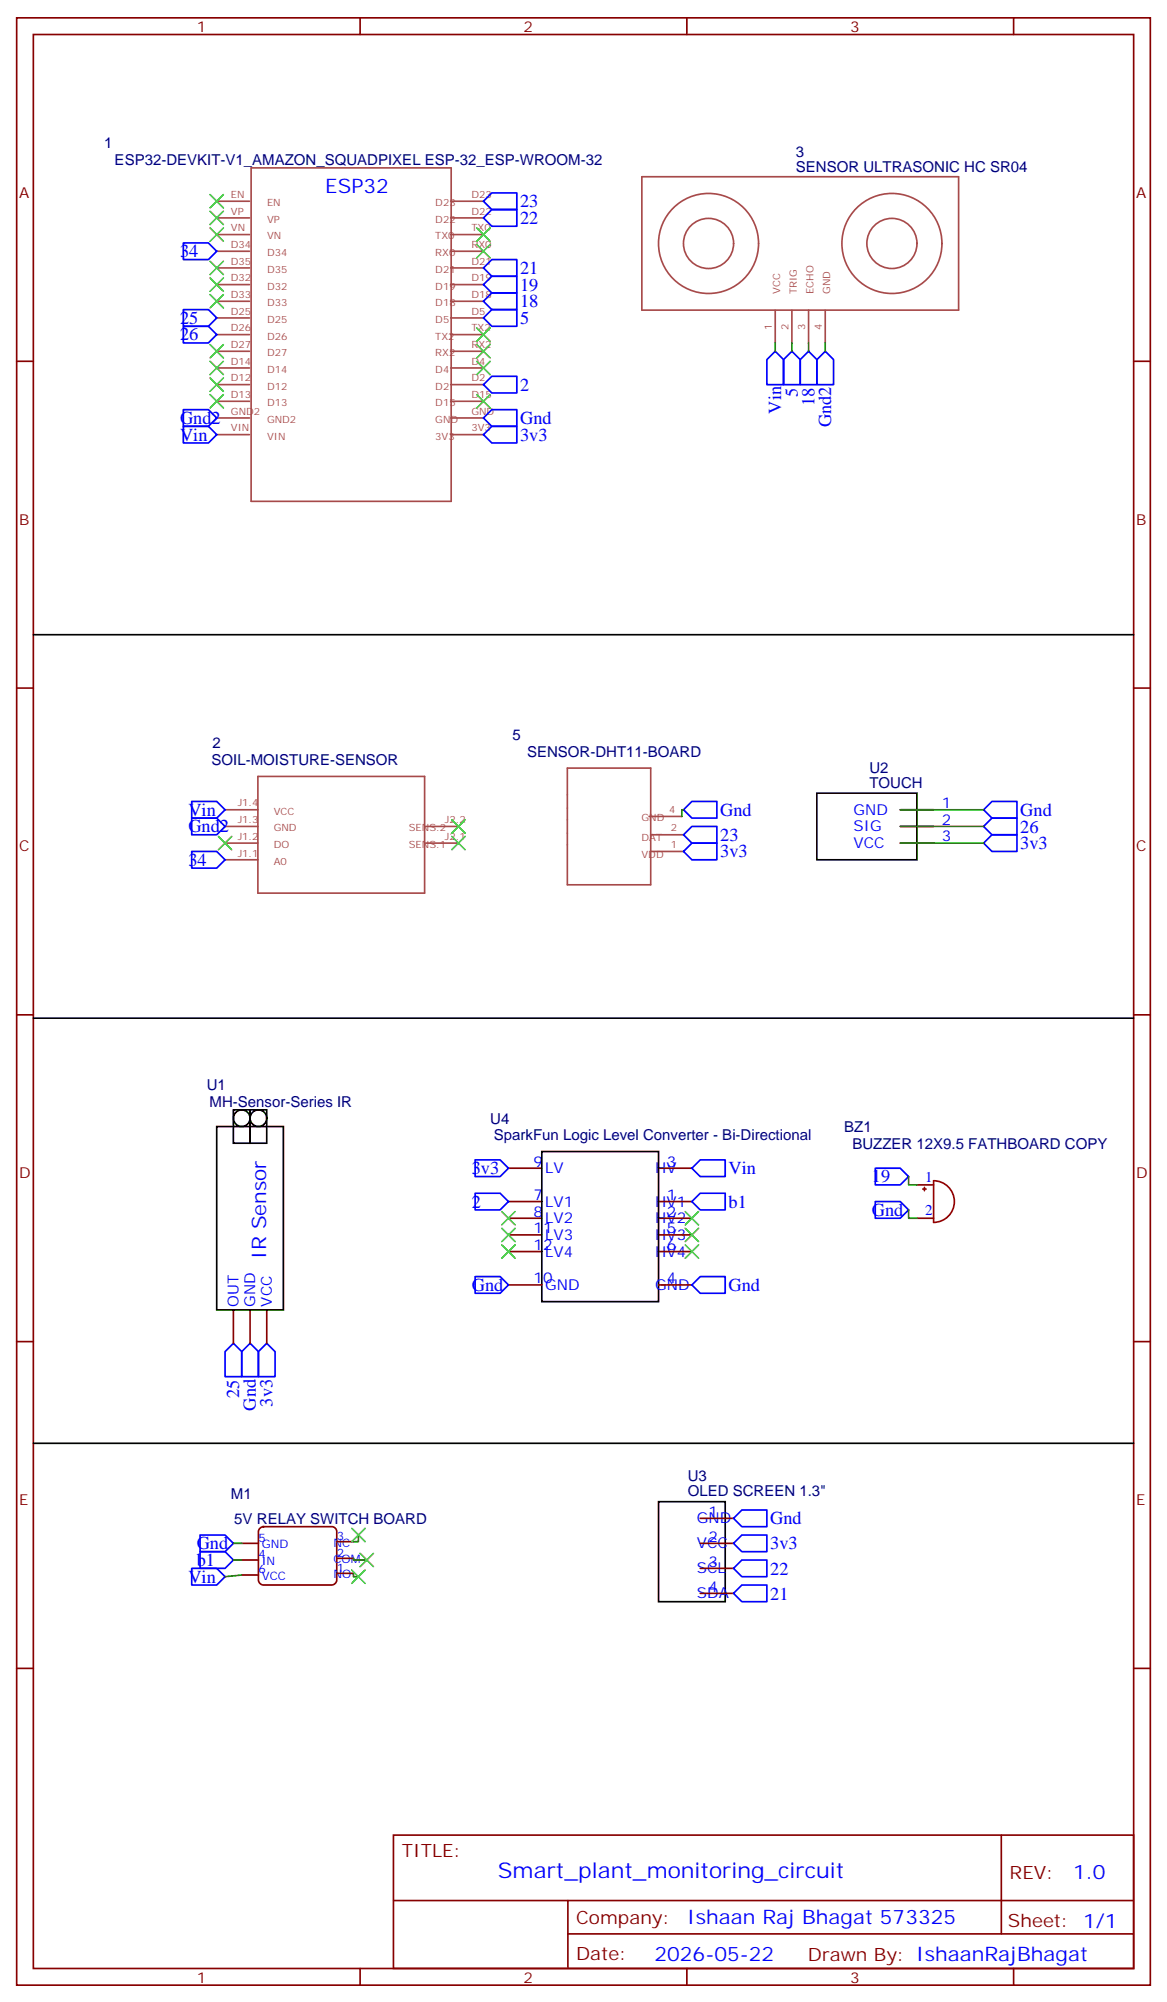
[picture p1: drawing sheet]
<svg xmlns="http://www.w3.org/2000/svg" width="247mm" height="424mm" viewBox="0 0 247 424" stroke-linecap="round" stroke-linejoin="round" font-family="sans-serif">
<g fill="none" stroke="#870000" stroke-width=".35">
<path d="M3.5 3.8h239.9v416.3h-239.9zM7.1 7.3h232.8v409.2h-232.8zM76.2 3.8v3.5M145.3 3.8v3.5M214.5 3.8v3.5M3.5 76.4h3.6M239.9 76.4h3.5M3.5 145.6h3.6M239.9 145.6h3.5M190.5 178.4h7.1M190.5 174.9h7.1M190.5 171.3h7.1"/>
<path d="M3.5 214.7h3.6M239.9 214.7h3.5M107.6 257.8h7.1M107.6 247.2h7.1M107.6 254.2h7.1M139.3 257.8h7.1M139.3 247.2h7.1M139.3 254.2h7.1M194 250.7h3.6M194 257.8h3.6M49.4 277.2v7M52.9 277.2v7"/>
<path d="M56.4 277.2v7M107.6 261.3h7.1M107.6 264.8h7.1M107.6 271.9h7.1M139.3 261.3h7.1M139.3 264.8h7.1M139.3 271.9h7.1M3.5 283.9h3.6M239.9 283.9h3.5M51.2 330.1h3.5M51.2 333.3h3.5M51.2 326.6h3.5"/>
<path d="M54.9 323.5l.8-.5h14.5a1.06 1.06 0 0 1 1.1 1.1v10.2a1.13 1.13 0 0 1-1.1 1.1h-14.5a1.13 1.13 0 0 1-1-1.1v-10.2zM71.3 332.9h3.5M71.3 326.2h3.5M71.3 329.7h3.5M148.2 326.6h7M148.2 337.1h7M148.2 331.9h7M148.2 321.3h7M3.5 353h3.6M239.9 353h3.5M83.3 388.3h156.6v28.2h-156.6zM211.9 388.3v20.9"/>
<path d="M76.2 416.5v3.6M83.3 402.1h156.5M120.2 409.2h119.6M120.2 402.1v14.2M145.3 416.5v3.6M214.5 416.5v3.6"/>
</g>
<g fill="none" stroke="#a64a4a" stroke-width=".35">
<path d="M53.1 35.5h42.4v70.6h-42.4zM135.8 37.4h67v28.2h-67zM45.9 56.7h6.9M45.9 53.2h6.9M45.9 49.6h6.9M45.9 46.1h6.9M45.9 42.6h6.9M95.4 56.7h6.9M95.4 53.2h6.9M95.4 49.6h6.9M95.4 46.1h6.9M95.4 42.6h6.9"/>
<path d="M45.9 77.9h6.9M45.9 74.3h6.9M45.9 70.8h6.9M45.9 67.3h6.9M45.9 63.7h6.9M45.9 60.2h6.9M95.4 77.9h6.9M95.4 74.3h6.9M95.4 70.8h6.9M95.4 67.3h6.9M95.4 63.7h6.9M95.4 60.2h6.9"/>
<path d="M164 65.6v7M167.6 65.6v7M171.1 65.6v7M174.6 65.6v7M45.9 92h6.9M45.9 88.4h6.9M45.9 84.9h6.9M45.9 81.4h6.9M95.4 92h6.9M95.4 88.4h6.9M95.4 84.9h6.9M95.4 81.4h6.9"/>
<path d="M47.6 171.3h7M47.6 174.9h7M47.6 178.4h7M54.6 164.3h35.2v24.7h-35.2zM90.1 174.9h6.9M90.1 178.4h6.9M120.1 162.5h17.6v24.7h-17.6zM137.3 172.8h7M137.7 176.6h6.9M47.6 181.9h7M137.7 180.2h6.9"/>
<circle cx="149.9" cy="51.5" r="10.6"/>
<circle cx="149.9" cy="51.5" r="5.3"/>
<circle cx="188.7" cy="51.5" r="10.6"/>
<circle cx="188.7" cy="51.5" r="5.3"/>
</g>
<path d="M195.3 251.6h.7M195.6 251.2v.8M197.6 249.8a4.4 4.4 0 0 1 4.3 4.4 4.4 4.4 0 0 1-4.3 4.5z" fill="none" stroke="#a10000" stroke-width=".35"/>
<g fill="none" stroke="#000" stroke-width=".35">
<path d="M7.1 134.3h232.8M172.9 167.8h21.1v14.1h-21.1zM7.1 215.4h232.8M45.9 238.4h14.1v38.8h-14.1zM49.4 234.8h3.5v7.1h-3.5zM52.9 234.8h3.5v7.1h-3.5zM114.7 243.7h24.6v31.7h-24.6zM7.1 305.4h232.8M139.3 317.7h14.2v21.2h-14.2z"/>
<circle cx="51.2" cy="236.6" r="1.76"/>
<circle cx="54.7" cy="236.6" r="1.76"/>
</g>
<g fill="none" stroke="#00f" stroke-width=".35">
<path d="M38.8 51.4h5.3l1.8 1.8-1.8 1.7h-5.3zM102.3 42.6l1.8-1.8h5.3v3.5h-5.3zM102.3 46.1l1.8-1.8h5.3v3.6h-5.3zM104.1 58.5h5.3v3.5h-5.3l-1.8-1.8zM104.1 54.9h5.3v3.6h-5.3l-1.8-1.8zM38.8 65.5h5.3l1.8 1.8-1.8 1.7h-5.3zM38.8 69h5.3l1.8 1.8-1.8 1.8h-5.3zM104.1 65.5h5.3v3.5h-5.3l-1.8-1.7zM104.1 62h5.3v3.5h-5.3l-1.8-1.8zM164 74.3l1.8 1.8v5.3h-3.5v-5.3zM167.6 74.3l1.7 1.8v5.3h-3.5v-5.3zM171.1 74.3l1.8 1.8v5.3h-3.6v-5.3z"/>
<path d="M174.6 74.3l1.8 1.8v5.3h-3.5v-5.3zM38.8 90.2h5.3l1.8 1.8-1.8 1.7h-5.3zM38.8 86.7h5.3l1.8 1.7-1.8 1.8h-5.3zM102.3 81.4l1.8-1.8h5.3v3.5h-5.3zM104.1 90.2h5.3v3.5h-5.3l-1.8-1.7zM104.1 86.7h5.3v3.5h-5.3l-1.8-1.8zM40.6 169.6h5.3l1.7 1.7-1.7 1.8h-5.3zM40.6 173.1h5.3l1.7 1.8-1.7 1.7h-5.3zM144.6 176.6l1.8-1.7h5.3v3.5h-5.3zM144.6 171.3l1.8-1.7h5.3v3.5h-5.3zM208.1 171.3l1.8-1.7h5.3v3.5h-5.3zM208.1 174.9l1.8-1.8h5.3v3.5h-5.3z"/>
<path d="M208.1 178.4l1.8-1.8h5.3v3.6h-5.3zM40.6 180.2h5.3l1.7 1.7-1.7 1.8h-5.3zM144.6 180.2l1.8-1.8h5.3v3.5h-5.3zM100.5 245.4h5.3l1.8 1.8-1.8 1.8h-5.3zM100.5 252.5h5.3l1.8 1.7-1.8 1.8h-5.3zM146.4 247.2l1.8-1.8h5.3v3.6h-5.3zM146.4 254.2l1.8-1.7h5.3v3.5h-5.3zM185.2 247.2h5.3l1.8 1.8-1.8 1.7h-5.3zM185.2 254.2h5.3l1.8 1.8-1.8 1.8h-5.3zM100.5 270.1h5.3l1.8 1.8-1.8 1.7h-5.3zM146.4 271.9l1.8-1.8h5.3v3.5h-5.3zM47.6 286l1.8-1.8 1.8 1.8v5.3h-3.6z"/>
<path d="M51.2 286l1.7-1.8 1.8 1.8v5.3h-3.5zM54.7 286l1.7-1.8 1.8 1.8v5.3h-3.5zM40.6 331.9h5.3l1.7 1.7-1.7 1.8h-5.3zM42.3 324.8h5.3l1.8 1.8-1.8 1.7h-5.3zM42.3 328.3h5.3l1.8 1.8-1.8 1.8h-5.3zM155.2 321.3l1.8-1.8h5.3v3.5h-5.3zM155.2 331.9l1.8-1.8h5.3v3.5h-5.3zM155.2 337.1l1.8-1.7h5.3v3.5h-5.3zM157 324.8h5.3v3.5h-5.3l-1.8-1.7z"/>
</g>
<g fill="none" stroke="#008700" stroke-width=".35">
<path d="M164 72.6v1.7M167.6 72.6v1.7M171.1 72.6v1.7M174.6 72.6v1.7M144.6 171.3h-.3v1.5M190.5 171.3h17.6M190.5 174.9h17.6M190.5 178.4h17.6M192.3 249v1.7h1.7M192.3 256v1.8h1.7M49.4 326.6h1.8M49.4 330.1h1.8"/>
<path d="M51.2 333.3l-3.6 .3M74.8 329.7v.4h2.8M74.8 332.9v.7h1M75.8 324.8v1.4h-1"/>
</g>
<g fill="none" stroke="#3c3" stroke-width=".35">
<path d="M44.4 58.8l2.9 2.8M44.4 55.3l2.9 2.8M44.4 48.2l2.9 2.8M44.4 44.7l2.9 2.8M44.4 41.2l2.9 2.8M47.3 58.8l-2.9 2.8M47.3 55.3l-2.9 2.8M47.3 48.2l-2.9 2.8M47.3 44.7l-2.9 2.8M47.3 41.2l-2.9 2.8M100.9 48.2l2.8 2.8M100.9 51.8l2.8 2.8"/>
<path d="M103.7 48.2l-2.8 2.8M103.7 51.8l-2.8 2.8M44.4 80l2.9 2.8M44.4 76.4l2.9 2.9M44.4 72.9l2.9 2.8M44.4 62.3l2.9 2.9M47.3 80l-2.9 2.8M47.3 76.4l-2.9 2.9M47.3 72.9l-2.9 2.8M47.3 62.3l-2.9 2.9M100.9 69.4l2.8 2.8M100.9 72.9l2.8 2.8"/>
<path d="M100.9 76.4l2.8 2.9M103.7 69.4l-2.8 2.8M103.7 72.9l-2.8 2.8M103.7 76.4l-2.8 2.9M44.4 83.5l2.9 2.8M47.3 83.5l-2.9 2.8M100.9 83.5l2.8 2.8M103.7 83.5l-2.8 2.8M46.2 177l2.8 2.8M49 177l-2.8 2.8M95.6 173.5l2.8 2.8M95.6 177l2.8 2.8"/>
<path d="M98.4 173.5l-2.8 2.8M98.4 177l-2.8 2.8M106.2 256.4l2.8 2.8M106.2 259.9l2.8 2.8M109 256.4l-2.8 2.8M109 259.9l-2.8 2.8M145 256.4l2.8 2.8M145 259.9l2.8 2.8M147.8 256.4l-2.8 2.8M147.8 259.9l-2.8 2.8M106.2 263.4l2.8 2.8M109 263.4l-2.8 2.8"/>
<path d="M145 263.4l2.8 2.8M147.8 263.4l-2.8 2.8M74.4 323.4l2.9 2.8M74.4 332.2l2.9 2.8M76.2 328.7l2.8 2.8M77.3 323.4l-2.9 2.8M77.3 332.2l-2.9 2.8M79 328.7l-2.8 2.8"/>
</g>
<text font-size="4.6" fill="#00f" x="105.3" y="397.3">Smart_plant_monitoring_circuit</text>
<g font-size="4.2" fill="#00f">
<text x="68.8" y="40.8">ESP32</text>
<text x="56.3" y="266.3" transform="rotate(-90 56.3 266.3)">IR Sensor</text>
<text x="227.1" y="397.6">1.0</text>
<text x="145.4" y="407.1">Ishaan Raj Bhagat 573325</text>
<text x="138.5" y="414.9">2026-05-22</text>
</g>
<g font-size="3.9" fill="#00f">
<text x="110.1" y="43.9">23</text>
<text x="110.1" y="47.4">22</text>
<text x="38.1" y="54.4">34</text>
<text x="110.1" y="58">21</text>
<text x="110.1" y="65">18</text>
<text x="110.1" y="61.5">19</text>
<text x="38.1" y="68.5">25</text>
<text x="110.1" y="68.6">5</text>
<text x="38.1" y="72">26</text>
<text x="110.1" y="82.7">2</text>
<text x="168.8" y="84" transform="rotate(-90 168.8 84)">5</text>
<text x="38.1" y="89.7">Gnd2</text>
<text x="110.1" y="89.8">Gnd</text>
<text x="165.3" y="87.5" transform="rotate(-90 165.3 87.5)">Vin</text>
<text x="172.3" y="85.9" transform="rotate(-90 172.3 85.9)">18</text>
<text x="38.1" y="93.2">Vin</text>
<text x="110.1" y="93.3">3v3</text>
<text x="175.9" y="90.5" transform="rotate(-90 175.9 90.5)">Gnd2</text>
<text x="39.9" y="172.6">Vin</text>
<text x="152.4" y="172.6">Gnd</text>
<text x="215.9" y="172.6">Gnd</text>
<text x="39.9" y="176.1">Gnd2</text>
<text x="152.4" y="177.9">23</text>
<text x="215.9" y="176.2">26</text>
<text x="215.9" y="179.7">3v3</text>
<text x="39.9" y="183.2">34</text>
<text x="152.4" y="181.4">3v3</text>
<text x="99.8" y="248.4">3v3</text>
<text x="154.2" y="248.5">Vin</text>
<text x="184.5" y="250.2">19</text>
<text x="99.8" y="255.5">2</text>
<text x="154.2" y="255.6">b1</text>
<text x="184.5" y="257.3">Gnd</text>
<text x="99.8" y="273.1">Gnd</text>
<text x="154.2" y="273.2">Gnd</text>
<text x="50.6" y="295.8" transform="rotate(-90 50.6 295.8)">25</text>
<text x="54.2" y="298.5" transform="rotate(-90 54.2 298.5)">Gnd</text>
<text x="57.7" y="297.6" transform="rotate(-90 57.7 297.6)">3v3</text>
<text x="163" y="322.4">Gnd</text>
<text x="41.6" y="327.8">Gnd</text>
<text x="163" y="327.7">3v3</text>
<text x="39.9" y="334.9">Vin</text>
<text x="41.6" y="331.4">b1</text>
<text x="163" y="333.2">22</text>
<text x="163" y="338.5">21</text>
</g>
<g font-size="3.9" fill="#800">
<text x="85" y="392.9">TITLE:</text>
<text x="213.6" y="397.6">REV:</text>
<text x="121.9" y="407.1">Company:</text>
<text x="213.3" y="407.7">Sheet: 1/1</text>
<text x="121.9" y="414.8">Date:</text>
<text x="171" y="414.8">Drawn By: IshaanRajBhagat</text>
</g>
<g font-size="3.2" fill="#800">
<text x="41.6" y="6.8">1</text>
<text x="110.8" y="6.8">2</text>
<text x="179.9" y="6.8">3</text>
<text x="4.1" y="41.9">A</text>
<text x="240.4" y="41.9">A</text>
<text x="4.1" y="111">B</text>
<text x="240.4" y="111">B</text>
<text x="4.1" y="180.2">C</text>
<text x="240.4" y="180.2">C</text>
<text x="4.1" y="249.3">D</text>
<text x="240.4" y="249.3">D</text>
<text x="4.1" y="318.5">E</text>
<text x="240.4" y="318.5">E</text>
<text x="41.6" y="419.5">1</text>
<text x="110.8" y="419.5">2</text>
<text x="179.9" y="419.5">3</text>
</g>
<g font-size="3.2" fill="#000080">
<text x="22" y="31.4">1</text>
<text x="24.3" y="34.9">ESP32-DEVKIT-V1_AMAZON_SQUADPIXEL ESP-32_ESP-WROOM-32</text>
<text x="168.4" y="33.2">3</text>
<text x="168.4" y="36.3">SENSOR ULTRASONIC HC SR04</text>
<text x="44.8" y="161.9">SOIL-MOISTURE-SENSOR</text>
<text x="44.9" y="158.4">2</text>
<text x="108.4" y="156.6">5</text>
<text x="111.5" y="160.1">SENSOR-DHT11-BOARD</text>
<text x="184" y="166.8">TOUCH</text>
<text x="184" y="163.6">U2</text>
<text x="43.8" y="230.7">U1</text>
<text x="44.3" y="234.2">MH-Sensor-Series IR</text>
<text x="103.7" y="237.8">U4</text>
<text x="178.7" y="239.5">BZ1</text>
<text x="104.5" y="241.2">SparkFun Logic Level Converter - Bi-Directional</text>
<text x="180.4" y="243">BUZZER 12X9.5 FATHBOARD COPY</text>
<text x="48.9" y="317.1">M1</text>
<text x="145.5" y="316.5">OLED SCREEN 1.3&quot;</text>
<text x="145.5" y="313.3">U3</text>
<text x="49.6" y="322.4">5V RELAY SWITCH BOARD</text>
</g>
<g font-size="3.2" fill="#00f">
<text x="180.6" y="172.4">GND</text>
<text x="199.3" y="171">1</text>
<text x="180.6" y="175.9">SIG</text>
<text x="180.6" y="179.5">VCC</text>
<text x="199.3" y="174.5">2</text>
<text x="199.3" y="178">3</text>
<text x="112.9" y="246.8">9</text>
<text x="115.4" y="248.2">LV</text>
<text x="138.6" y="248.2">HV</text>
<text x="141.1" y="246.8">3</text>
<text x="195.8" y="250">1</text>
<text x="112.9" y="253.9">7</text>
<text x="112.9" y="257.4">8</text>
<text x="115.4" y="255.3">LV1</text>
<text x="138.6" y="255.3">HV1</text>
<text x="141.1" y="253.9">1</text>
<text x="141.1" y="257.4">2</text>
<text x="195.8" y="257.1">2</text>
<text x="112.9" y="260.9">11</text>
<text x="115.4" y="258.8">LV2</text>
<text x="115.4" y="262.4">LV3</text>
<text x="138.6" y="258.8">HV2</text>
<text x="138.6" y="262.4">HV3</text>
<text x="141.1" y="260.9">5</text>
<text x="112.9" y="264.5">12</text>
<text x="115.4" y="265.9">LV4</text>
<text x="138.6" y="265.9">HV4</text>
<text x="141.1" y="264.5">6</text>
<text x="112.9" y="271.5">10</text>
<text x="115.4" y="272.9">GND</text>
<text x="138.6" y="272.9">GND</text>
<text x="141.1" y="271.5">4</text>
<text x="50.4" y="276.5" transform="rotate(-90 50.4 276.5)">OUT</text>
<text x="54" y="276.5" transform="rotate(-90 54 276.5)">GND</text>
<text x="57.5" y="276.5" transform="rotate(-90 57.5 276.5)">VCC</text>
<text x="147.5" y="322.3">GND</text>
<text x="149.9" y="320.9">1</text>
<text x="147.5" y="327.6">VCC</text>
<text x="149.9" y="326.2">2</text>
<text x="147.5" y="332.9">SCL</text>
<text x="149.9" y="331.5">3</text>
<text x="147.5" y="338.2">SDA</text>
<text x="149.9" y="336.8">4</text>
</g>
<g font-size="2.5" fill="#00f">
<text x="54.7" y="329.7">4</text>
<text x="54.7" y="326.2">5</text>
<text x="55.4" y="327.6">GND</text>
<text x="70.6" y="327.3">NC</text>
<text x="71.3" y="325.9">3</text>
<text x="71.3" y="329.4">2</text>
<text x="54.7" y="332.9">6</text>
<text x="55.4" y="331.2">IN</text>
<text x="55.4" y="334.3">VCC</text>
<text x="70.6" y="334">NO</text>
<text x="70.6" y="330.8">COM</text>
<text x="71.3" y="332.6">1</text>
</g>
<g font-size="2.1" fill="#a54b4b">
<text x="48.9" y="41.9">EN</text>
<text x="99.8" y="41.9">D23</text>
<text x="48.9" y="45.4">VP</text>
<text x="56.5" y="47.1">VP</text>
<text x="56.5" y="43.6">EN</text>
<text x="92.1" y="47.1">D22</text>
<text x="92.1" y="43.6">D23</text>
<text x="99.8" y="45.4">D22</text>
<text x="48.9" y="52.5">D34</text>
<text x="48.9" y="48.9">VN</text>
<text x="56.5" y="50.7">VN</text>
<text x="92.1" y="50.7">TX0</text>
<text x="99.8" y="52.5">RX0</text>
<text x="99.8" y="48.9">TX0</text>
<text x="48.9" y="59.5">D32</text>
<text x="48.9" y="56">D35</text>
<text x="56.5" y="57.7">D35</text>
<text x="56.5" y="54.2">D34</text>
<text x="92.1" y="57.7">D21</text>
<text x="92.1" y="54.2">RX0</text>
<text x="99.8" y="59.5">D19</text>
<text x="99.8" y="56">D21</text>
<text x="48.9" y="63.1">D33</text>
<text x="56.5" y="64.8">D33</text>
<text x="56.5" y="61.3">D32</text>
<text x="92.1" y="64.8">D18</text>
<text x="92.1" y="61.3">D19</text>
<text x="99.8" y="63.1">D18</text>
<text x="165.1" y="62.3" transform="rotate(-90 165.1 62.3)">VCC</text>
<text x="168.6" y="62.3" transform="rotate(-90 168.6 62.3)">TRIG</text>
<text x="172.1" y="62.3" transform="rotate(-90 172.1 62.3)">ECHO</text>
<text x="175.7" y="62.3" transform="rotate(-90 175.7 62.3)">GND</text>
<text x="48.9" y="70.1">D26</text>
<text x="48.9" y="66.6">D25</text>
<text x="56.5" y="71.8">D26</text>
<text x="56.5" y="68.3">D25</text>
<text x="92.1" y="71.8">TX2</text>
<text x="92.1" y="68.3">D5</text>
<text x="99.8" y="70.1">TX2</text>
<text x="99.8" y="66.6">D5</text>
<text x="163.3" y="69.9" transform="rotate(-90 163.3 69.9)">1</text>
<text x="166.9" y="69.9" transform="rotate(-90 166.9 69.9)">2</text>
<text x="170.4" y="69.9" transform="rotate(-90 170.4 69.9)">3</text>
<text x="173.9" y="69.9" transform="rotate(-90 173.9 69.9)">4</text>
<text x="48.9" y="77.2">D14</text>
<text x="48.9" y="73.6">D27</text>
<text x="56.5" y="75.4">D27</text>
<text x="92.1" y="75.4">RX2</text>
<text x="99.8" y="77.2">D4</text>
<text x="99.8" y="73.6">RX2</text>
<text x="48.9" y="80.7">D12</text>
<text x="56.5" y="82.4">D12</text>
<text x="56.5" y="78.9">D14</text>
<text x="92.1" y="82.4">D2</text>
<text x="92.1" y="78.9">D4</text>
<text x="99.8" y="80.7">D2</text>
<text x="48.9" y="87.7">GND2</text>
<text x="48.9" y="84.2">D13</text>
<text x="56.5" y="89.5">GND2</text>
<text x="56.5" y="86">D13</text>
<text x="92.1" y="89.5">GND</text>
<text x="92.1" y="86">D15</text>
<text x="99.8" y="87.7">GND</text>
<text x="99.8" y="84.2">D15</text>
<text x="48.9" y="91.3">VIN</text>
<text x="56.5" y="93">VIN</text>
<text x="92.1" y="93">3V3</text>
<text x="99.8" y="91.3">3V3</text>
<text x="50.3" y="170.6">J1.4</text>
<text x="57.9" y="172.4">VCC</text>
<text x="135.7" y="173.8">GND</text>
<text x="141.6" y="172.1">4</text>
<text x="50.3" y="174.2">J1.3</text>
<text x="50.3" y="177.7">J1.2</text>
<text x="57.9" y="175.9">GND</text>
<text x="57.9" y="179.4">DO</text>
<text x="86.5" y="175.9">SENS.2</text>
<text x="86.5" y="179.4">SENS.1</text>
<text x="94.1" y="174.2">J2.2</text>
<text x="94.1" y="177.7">J2.1</text>
<text x="135.7" y="178">DAT</text>
<text x="142" y="179.5">1</text>
<text x="142" y="175.9">2</text>
<text x="50.3" y="181.2">J1.1</text>
<text x="57.9" y="183">A0</text>
<text x="135.7" y="181.6">VDD</text>
</g>
</svg>
